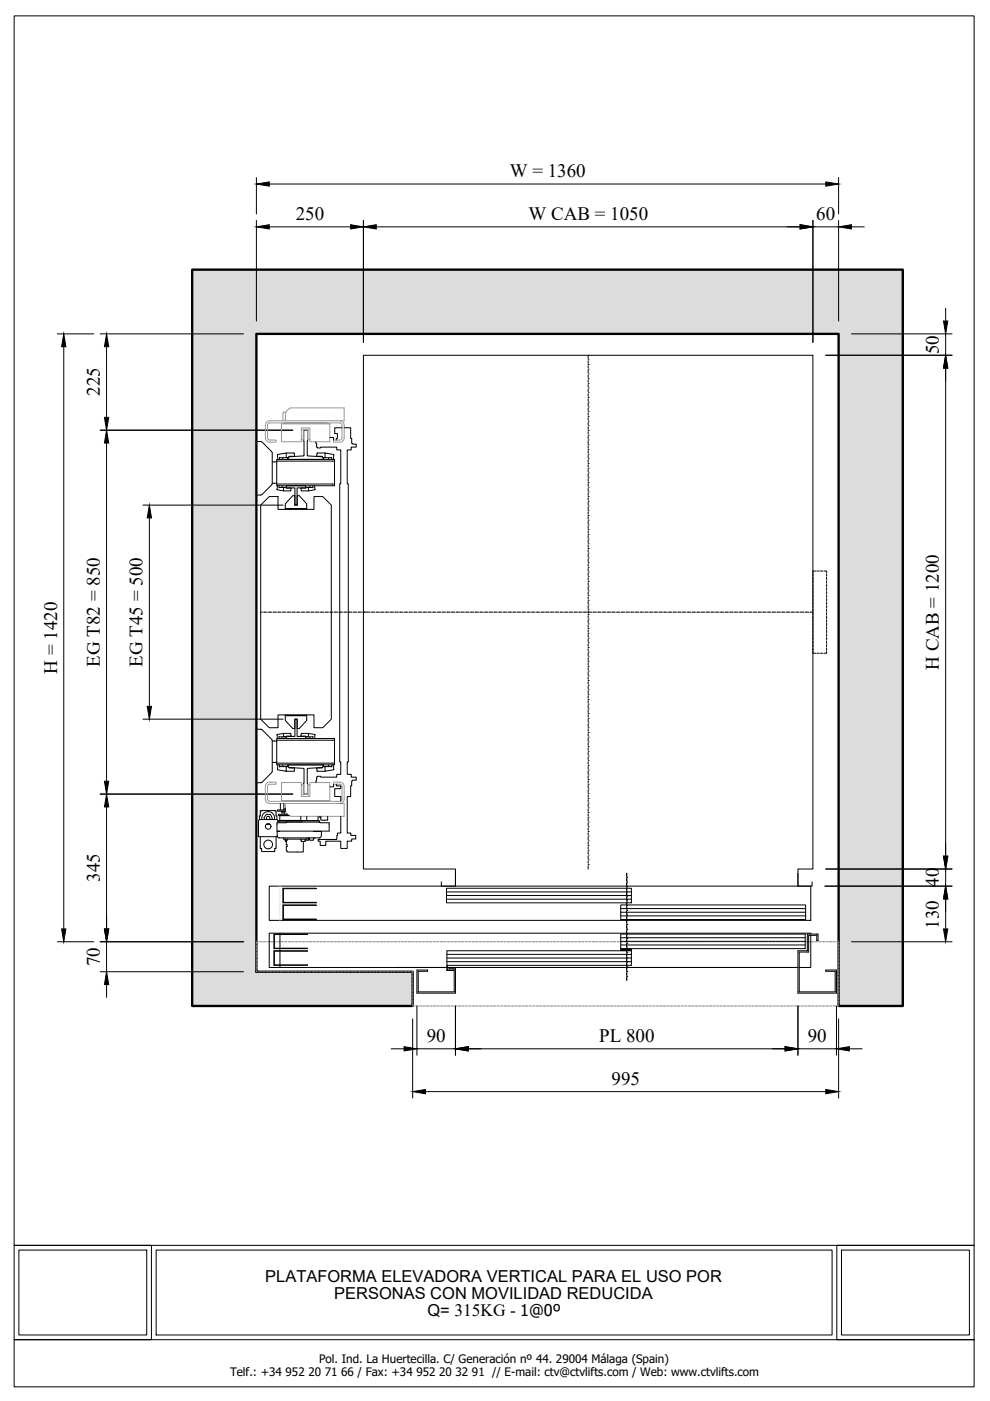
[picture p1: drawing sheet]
<svg xmlns="http://www.w3.org/2000/svg" width="210mm" height="297mm" viewBox="0 0 210 297" stroke-linecap="round" stroke-linejoin="round" font-family="sans-serif">
<!-- layer: CABINA -->
<g fill="none" stroke="#000" stroke-width=".21">
<path d="M172.4 138.2v.3h.5M172.4 121.7v.5M172.4 122.4v.5M172.4 123.2v.5M172.4 123.9v.5M172.4 124.7v.5M172.4 125.4v.5M172.4 126.2v.5M172.4 126.9v.5M172.4 127.7v.5M172.4 128.4v.5M172.4 129.2v.5"/>
<path d="M172.4 129.9v.5M172.4 130.7v.5M172.4 131.4v.5M172.4 132.2v.5M172.4 132.9v.5M172.4 133.7v.5M172.4 134.4v.5M172.4 135.2v.5M172.4 135.9v.5M172.4 136.7v.5M172.4 137.4v.5M172.9 121.1h-.5v.3"/>
<path d="M173.2 121.1h.5M173.2 138.5h.5M173.9 121.1h.5M173.9 138.5h.5M174.7 121.1h.6v.3M175.3 138.2v.3h-.6M175.3 121.7v.5M175.3 122.4v.5M175.3 123.2v.5M175.3 123.9v.5M175.3 124.7v.5M175.3 125.4v.5"/>
<path d="M175.3 126.2v.5M175.3 126.9v.5M175.3 127.7v.5M175.3 128.4v.5M175.3 129.2v.5M175.3 129.9v.5M175.3 130.7v.5M175.3 131.4v.5M175.3 132.2v.5M175.3 132.9v.5M175.3 133.7v.5M175.3 134.4v.5"/>
<path d="M175.3 135.2v.5M175.3 135.9v.5M175.3 136.7v.5M175.3 137.4v.5M93.6 187v.9h3v-3.7h-19.5v-108.9h95.3v108.9h-3.2v3.7h3v-.9"/>
</g>
<!-- layer: SOMBREADO -->
<g fill="#dcdcdc" stroke="#dcdcdc" stroke-width=".21">
<path d="M40.7 57.2l150.7 13.6v-13.6zM40.7 57.2l150.7 13.6h-150.7z"/>
<path d="M177.8 70.8l13.6 128.9v-128.9zM177.8 70.8l13.6 128.9h-13.6z"/>
<path d="M40.7 70.8l13.7 128.9v-128.9zM40.7 70.8l13.7 128.9h-13.7z"/>
<path d="M40.7 199.7l13.7 6.3v-6.3zM40.7 199.7l13.7 6.3h-13.7z"/>
<path d="M177.8 199.7l13.6 13.6v-13.6zM177.8 199.7l13.6 13.6h-13.6z"/>
<path d="M40.7 206l46.8 7.3v-7.3zM40.7 206l46.8 7.3h-46.8z"/>
</g>
<!-- layer: MUROS -->
<path d="M40.7 57.2h150.7v156.1h-13.6v-142.5h-123.4v135.2h33.1v7.3h-46.8z" fill="none" stroke="#000" stroke-width=".5"/>
<!-- layer: AUX-0 -->
<g fill="none" stroke="#808080" stroke-width=".21">
<path d="M54.8 199.7h-.4v.4M55.1 199.7h.5M55.8 199.7h.5M56.6 199.7h.5M57.3 199.7h.5M58.1 199.7h.5M58.8 199.7h.5M59.6 199.7h.5M60.3 199.7h.5M61.1 199.7h.5M61.8 199.7h.5M62.6 199.7h.5"/>
<path d="M63.3 199.7h.5M64.1 199.7h.5M64.8 199.7h.5M65.6 199.7h.5M66.3 199.7h.5M67.1 199.7h.5M67.8 199.7h.5M68.6 199.7h.5M69.3 199.7h.5M70.1 199.7h.5M70.8 199.7h.5M71.6 199.7h.5"/>
<path d="M72.3 199.7h.5M73.1 199.7h.5M73.8 199.7h.5M74.6 199.7h.5M75.3 199.7h.5M76.1 199.7h.5M76.8 199.7h.5M77.6 199.7h.5M78.3 199.7h.5M79.1 199.7h.5M79.8 199.7h.5M80.6 199.7h.5"/>
<path d="M81.3 199.7h.5M82.1 199.7h.5M82.8 199.7h.5M83.6 199.7h.5M84.3 199.7h.5M85.1 199.7h.5M85.8 199.7h.5M86.6 199.7h.5M87.3 199.7h.5M88.1 199.7h.5M88.8 199.7h.5M89.6 199.7h.5"/>
<path d="M90.3 199.7h.5M91.1 199.7h.5M91.8 199.7h.5M92.6 199.7h.5M93.3 199.7h.5M94.1 199.7h.5M94.8 199.7h.5M95.6 199.7h.5M96.3 199.7h.5M97.1 199.7h.5M97.8 199.7h.5M98.6 199.7h.5"/>
<path d="M99.3 199.7h.5M100.1 199.7h.5M100.8 199.7h.5M101.6 199.7h.5M102.3 199.7h.5M103.1 199.7h.5M103.8 199.7h.5M104.6 199.7h.5M105.3 199.7h.5M106.1 199.7h.5M106.8 199.7h.5M107.6 199.7h.5"/>
<path d="M108.3 199.7h.5M109.1 199.7h.5M109.8 199.7h.5M110.6 199.7h.5M111.3 199.7h.5M112.1 199.7h.5M112.8 199.7h.5M113.6 199.7h.5M114.3 199.7h.5M115.1 199.7h.5M115.8 199.7h.5M116.6 199.7h.5"/>
<path d="M117.3 199.7h.5M118.1 199.7h.5M118.8 199.7h.5M119.6 199.7h.5M120.3 199.7h.5M121.1 199.7h.5M121.8 199.7h.5M122.6 199.7h.5M123.3 199.7h.5M124.1 199.7h.5M124.8 199.7h.5M125.6 199.7h.5"/>
<path d="M126.3 199.7h.5M127.1 199.7h.5M127.8 199.7h.5M128.6 199.7h.5M129.3 199.7h.5M130.1 199.7h.5M130.8 199.7h.5M131.6 199.7h.5M132.3 199.7h.5M133.1 199.7h.5M133.8 199.7h.5M134.6 199.7h.5"/>
<path d="M135.3 199.7h.5M136.1 199.7h.5M136.8 199.7h.5M137.6 199.7h.5M138.3 199.7h.5M139.1 199.7h.5M139.8 199.7h.5M140.6 199.7h.5M141.3 199.7h.5M142.1 199.7h.5M142.8 199.7h.5M143.6 199.7h.5"/>
<path d="M144.3 199.7h.5M145.1 199.7h.5M145.8 199.7h.5M146.6 199.7h.5M147.3 199.7h.5M148.1 199.7h.5M148.8 199.7h.5M149.6 199.7h.5M150.3 199.7h.5M151.1 199.7h.5M151.8 199.7h.5M152.6 199.7h.5"/>
<path d="M153.3 199.7h.5M154.1 199.7h.5M154.8 199.7h.5M155.6 199.7h.5M156.3 199.7h.5M157.1 199.7h.5M157.8 199.7h.5M158.6 199.7h.5M159.3 199.7h.5M160.1 199.7h.5M160.8 199.7h.5M161.6 199.7h.5"/>
<path d="M162.3 199.7h.5M163.1 199.7h.5M163.8 199.7h.5M164.6 199.7h.5M165.3 199.7h.5M166.1 199.7h.5M166.8 199.7h.5M167.6 199.7h.5M168.3 199.7h.5M169.1 199.7h.5M169.8 199.7h.5M170.6 199.7h.5"/>
<path d="M171.3 199.7h.5M172.1 199.7h.5M172.8 199.7h.5M173.6 199.7h.5M174.3 199.7h.5M175.1 199.7h.5M175.8 199.7h.5M176.6 199.7h.5M177.3 199.7h.5v.3M54.4 205.6v.4h.3M54.4 200.3v.6M54.4 201.1v.5"/>
<path d="M54.4 201.9v.4M54.4 202.6v.5M54.4 203.3v.6M54.4 204.1v.5M54.4 204.9v.5M54.9 206h.5M55.7 206h.5M56.4 206h.5M57.2 206h.5M57.9 206h.5M58.7 206h.5M59.4 206h.5"/>
<path d="M60.2 206h.5M60.9 206h.5M61.7 206h.5M62.4 206h.5M63.2 206h.5M63.9 206h.5M64.7 206h.5M65.4 206h.5M66.2 206h.5M66.9 206h.5M67.7 206h.5M68.4 206h.5"/>
<path d="M69.2 206h.5M69.9 206h.5M70.7 206h.5M71.4 206h.5M72.2 206h.5M72.9 206h.5M73.7 206h.5M74.4 206h.5M75.2 206h.5M75.9 206h.5M76.7 206h.5M77.4 206h.5"/>
<path d="M78.2 206h.5M78.9 206h.5M79.7 206h.5M80.4 206h.5M81.2 206h.5M81.9 206h.5M82.7 206h.5M83.4 206h.5M84.2 206h.5M84.9 206h.5M85.7 206h.5M86.4 206h.5"/>
<path d="M87.2 206h.3v.5M87.5 212.8v.5h.4M87.5 206.8v.5M87.5 207.5v.5M87.5 208.3v.5M87.5 209v.5M87.5 209.8v.5M87.5 210.5v.5M87.5 211.3v.5M87.5 212v.5M88.1 213.3h.5M88.9 213.3h.5"/>
<path d="M89.6 213.3h.5M90.4 213.3h.5M91.1 213.3h.5M91.9 213.3h.5M92.6 213.3h.5M93.4 213.3h.5M94.1 213.3h.5M94.9 213.3h.5M95.6 213.3h.5M96.4 213.3h.5M97.1 213.3h.5M97.9 213.3h.5"/>
<path d="M98.6 213.3h.5M99.4 213.3h.5M100.1 213.3h.5M100.9 213.3h.5M101.6 213.3h.5M102.4 213.3h.5M103.1 213.3h.5M103.9 213.3h.5M104.6 213.3h.5M105.4 213.3h.5M106.1 213.3h.5M106.9 213.3h.5"/>
<path d="M107.6 213.3h.5M108.4 213.3h.5M109.1 213.3h.5M109.9 213.3h.5M110.6 213.3h.5M111.4 213.3h.5M112.1 213.3h.5M112.9 213.3h.5M113.6 213.3h.5M114.4 213.3h.5M115.1 213.3h.5M115.9 213.3h.5"/>
<path d="M116.6 213.3h.5M117.4 213.3h.5M118.1 213.3h.5M118.9 213.3h.5M119.6 213.3h.5M120.4 213.3h.5M121.1 213.3h.6M121.9 213.3h.5M122.6 213.3h.5M123.4 213.3h.5M124.1 213.3h.5M124.9 213.3h.5"/>
<path d="M125.6 213.3h.5M126.4 213.3h.5M127.1 213.3h.5M127.9 213.3h.5M128.6 213.3h.5M129.4 213.3h.5M130.1 213.3h.5M130.9 213.3h.5M131.6 213.3h.5M132.4 213.3h.5M133.1 213.3h.5M133.9 213.3h.5"/>
<path d="M134.6 213.3h.5M135.4 213.3h.5M136.1 213.3h.5M136.9 213.3h.5M137.6 213.3h.5M138.4 213.3h.5M139.1 213.3h.5M139.9 213.3h.5M140.6 213.3h.5M141.4 213.3h.5M142.2 213.3h.4M142.9 213.3h.5"/>
<path d="M143.6 213.3h.6M144.4 213.3h.5M145.2 213.3h.4M145.9 213.3h.5M146.6 213.3h.5M147.4 213.3h.5M148.1 213.3h.5M148.9 213.3h.5M149.6 213.3h.5M150.4 213.3h.5M151.1 213.3h.5M151.9 213.3h.5"/>
<path d="M152.6 213.3h.5M153.4 213.3h.5M154.1 213.3h.5M154.9 213.3h.5M155.6 213.3h.5M156.4 213.3h.5M157.1 213.3h.5M157.9 213.3h.5M158.6 213.3h.5M159.4 213.3h.5M160.1 213.3h.5M160.9 213.3h.5"/>
<path d="M161.6 213.3h.5M162.4 213.3h.5M163.1 213.3h.6M163.9 213.3h.5M164.7 213.3h.4M165.4 213.3h.5M166.1 213.3h.6M166.9 213.3h.5M167.7 213.3h.4M168.4 213.3h.5M169.1 213.3h.5M169.9 213.3h.5"/>
<path d="M170.6 213.3h.5M171.4 213.3h.5M172.1 213.3h.5M172.9 213.3h.5M173.6 213.3h.5M174.4 213.3h.5M175.1 213.3h.5M175.9 213.3h.5M176.6 213.3h.5M177.8 213v.3h-.4M177.8 200.2v.5M177.8 201v.5"/>
<path d="M177.8 201.7v.5M177.8 202.5v.5M177.8 203.2v.5M177.8 204v.5M177.8 204.7v.5M177.8 205.5v.5M177.8 206.2v.5M177.8 207v.5M177.8 207.7v.5M177.8 208.5v.5M177.8 209.2v.5M177.8 210v.5"/>
<path d="M177.8 210.7v.5M177.8 211.5v.5M177.8 212.2v.5"/>
</g>
<!-- layer: EJES -->
<g fill="none" stroke="#000" stroke-width=".21">
<path d="M124.7 76.3h.1M124.7 77.3h.1M124.7 78.3h.1M124.7 79.3h.1M124.7 75.3v.7M124.7 76.5v.5M124.7 77.5v.5M124.7 78.5v.5M124.7 79.5v.5M124.7 80.3h.1M124.7 81.3h.1M124.7 82.3h.1"/>
<path d="M124.7 83.3h.1M124.7 84.3h.1M124.7 85.3h.1M124.7 86.3h.1M124.7 87.3h.1M124.7 88.3h.1M124.7 89.3h.1M124.7 90.3h.1M124.7 91.3h.1M124.7 92.3h.1M124.7 93.3h.1M124.7 94.3h.1"/>
<path d="M124.7 95.3h.1M124.7 96.3h.1M124.7 97.3h.1M124.7 98.3h.1M124.7 99.3h.1M124.7 80.5v.5M124.7 81.5v.5M124.7 82.5v.5M124.7 83.5v.5M124.7 84.5v.5M124.7 85.5v.5M124.7 86.5v.5"/>
<path d="M124.7 87.5v.5M124.7 88.5v.5M124.7 89.5v.5M124.7 90.5v.5M124.7 91.5v.5M124.7 92.5v.5M124.7 93.5v.5M124.7 94.5v.5M124.7 95.5v.5M124.7 96.5v.5M124.7 97.5v.5M124.7 98.5v.5"/>
<path d="M124.7 99.5v.5M124.7 100.3h.1M124.7 101.3h.1M124.7 102.3h.1M124.7 103.3h.1M124.7 104.3h.1M124.7 105.3h.1M124.7 106.3h.1M124.7 107.3h.1M124.7 108.3h.1M124.7 109.3h.1M124.7 110.3h.1"/>
<path d="M124.7 111.3h.1M124.7 112.3h.1M124.7 113.3h.1M124.7 114.3h.1M124.7 115.3h.1M124.7 116.3h.1M124.7 117.3h.1M124.7 118.3h.1M124.7 119.3h.1M124.7 100.5v.5M124.7 101.5v.5M124.7 102.5v.5"/>
<path d="M124.7 103.5v.5M124.7 104.5v.5M124.7 105.5v.5M124.7 106.5v.5M124.7 107.5v.5M124.7 108.5v.5M124.7 109.5v.5M124.7 110.5v.5M124.7 111.5v.5M124.7 112.5v.5M124.7 113.5v.5M124.7 114.5v.5"/>
<path d="M124.7 115.5v.5M124.7 116.5v.5M124.7 117.5v.5M124.7 118.5v.5M124.7 119.5v.5M55.3 129.8h.3M55.9 129.8h.1M56.1 129.8h.5M56.9 129.8h.1M57.1 129.8h.5M57.9 129.8h.1M58.1 129.8h.5"/>
<path d="M58.9 129.8h.1M59.1 129.8h.5M59.9 129.8h.1M60.1 129.8h.5M60.9 129.8h.1M61.1 129.8h.5M61.9 129.8h.1M62.1 129.8h.5M62.9 129.8h.1M63.1 129.8h.5M63.9 129.8h.1M64.1 129.8h.5"/>
<path d="M64.9 129.8h.1M65.1 129.8h.5M65.9 129.8h.1M66.1 129.8h.5M66.9 129.8h.1M67.1 129.8h.5M67.9 129.8h.1M68.1 129.8h.5M68.9 129.8h.1M69.1 129.8h.5M69.9 129.8h.1M70.1 129.8h.5"/>
<path d="M70.9 129.8h.1M71.1 129.8h.5M71.9 129.8h.1M72.1 129.8h.5M72.9 129.8h.1M73.1 129.8h.5M73.9 129.8h.1M74.1 129.8h.5M74.9 129.8h.1M75.1 129.8h.5M75.9 129.8h.1M76.1 129.8h.5"/>
<path d="M76.9 129.8h.1M77.1 129.8h.4M77.7 129.8h.1M78 129.8h.5M78.7 129.8h.1M79 129.8h.5M79.7 129.8h.1M80 129.8h.5M80.7 129.8h.1M81 129.8h.5M81.7 129.8h.1M82 129.8h.5"/>
<path d="M82.7 129.8h.1M83 129.8h.5M83.7 129.8h.1M84 129.8h.5M84.7 129.8h.1M85 129.8h.5M85.7 129.8h.1M86 129.8h.5M86.7 129.8h.1M87 129.8h.5M87.7 129.8h.1M88 129.8h.5"/>
<path d="M88.7 129.8h.1M89 129.8h.5M89.7 129.8h.1M90 129.8h.5M90.7 129.8h.1M91 129.8h.5M91.7 129.8h.1M92 129.8h.5M92.7 129.8h.1M93 129.8h.5M93.7 129.8h.1M94 129.8h.5"/>
<path d="M94.7 129.8h.1M95 129.8h.5M95.7 129.8h.1M96 129.8h.5M96.7 129.8h.1M97 129.8h.5M97.7 129.8h.1M98 129.8h.5M98.7 129.8h.1M99 129.8h.5M99.7 129.8h.1M100 129.8h.5"/>
<path d="M100.7 129.8h.1M101 129.8h.5M101.7 129.8h.1M102 129.8h.5M102.7 129.8h.1M103 129.8h.5M103.7 129.8h.1M104 129.8h.5M104.7 129.8h.1M105 129.8h.5M105.7 129.8h.1M106 129.8h.5"/>
<path d="M106.7 129.8h.1M107 129.8h.5M107.7 129.8h.1M108 129.8h.5M108.7 129.8h.1M109 129.8h.5M109.7 129.8h.1M110 129.8h.5M110.7 129.8h.1M111 129.8h.5M111.7 129.8h.1M112 129.8h.5"/>
<path d="M112.7 129.8h.1M113 129.8h.5M113.7 129.8h.1M114 129.8h.5M114.7 129.8h.1M115 129.8h.5M115.7 129.8h.1M116 129.8h.5M116.7 129.8h.1M117 129.8h.5M117.7 129.8h.1M118 129.8h.5"/>
<path d="M118.7 129.8h.1M119 129.8h.5M119.7 129.8h.1M120 129.8h.5M120.7 129.8h.1M121 129.8h.5M121.7 129.8h.1M122 129.8h.5M122.7 129.8h.1M123 129.8h.5M123.7 129.8h.1M124 129.8h.5"/>
<path d="M124.7 120.3h.1M124.7 121.3h.1M124.7 122.3h.1M124.7 123.3h.1M124.7 124.3h.1M124.7 125.3h.1M124.7 126.3h.1M124.7 127.3h.1M124.7 128.3h.1M124.7 129.3h.1M124.7 130.3h.1M124.7 131.3h.1"/>
<path d="M124.7 132.3h.1M124.7 133.3h.1M124.7 134.3h.1M124.7 135.3h.1M124.7 136.3h.1M124.7 137.3h.1M124.7 138.3h.1M124.7 139.3h.1M124.7 129.8h.1M124.7 120.5v.5M124.7 121.5v.5M124.7 122.5v.5"/>
<path d="M124.7 123.5v.5M124.7 124.5v.5M124.7 125.5v.5M124.7 126.5v.5M124.7 127.5v.5M124.7 128.5v.5M124.7 129.5v.5M124.7 130.5v.5M124.7 131.5v.5M124.7 132.5v.5M124.7 133.5v.5M124.7 134.5v.5"/>
<path d="M124.7 135.5v.5M124.7 136.5v.5M124.7 137.5v.5M124.7 138.5v.5M124.7 139.5v.5M125 129.8h.5M125.7 129.8h.1M126 129.8h.5M126.7 129.8h.1M127 129.8h.5M127.7 129.8h.1M128 129.8h.5"/>
<path d="M128.7 129.8h.1M129 129.8h.5M129.7 129.8h.1M130 129.8h.5M130.7 129.8h.1M131 129.8h.5M131.7 129.8h.1M132 129.8h.5M132.7 129.8h.1M133 129.8h.5M133.7 129.8h.1M134 129.8h.5"/>
<path d="M134.7 129.8h.1M135 129.8h.5M135.7 129.8h.1M136 129.8h.5M136.7 129.8h.1M137 129.8h.5M137.7 129.8h.1M138 129.8h.5M138.7 129.8h.1M139 129.8h.5M139.7 129.8h.1M140 129.8h.5"/>
<path d="M140.7 129.8h.1M141 129.8h.5M141.7 129.8h.1M142 129.8h.5M142.7 129.8h.1M143 129.8h.5M143.7 129.8h.1M144 129.8h.5M144.7 129.8h.1M145 129.8h.5M145.7 129.8h.1M146 129.8h.5"/>
<path d="M146.7 129.8h.1M147 129.8h.5M147.7 129.8h.1M148 129.8h.5M148.7 129.8h.1M149 129.8h.5M149.7 129.8h.1M150 129.8h.5M150.7 129.8h.1M151 129.8h.5M151.7 129.8h.1M152 129.8h.5"/>
<path d="M152.7 129.8h.1M153 129.8h.5M153.7 129.8h.1M154 129.8h.5M154.7 129.8h.1M155 129.8h.5M155.7 129.8h.1M156 129.8h.5M156.7 129.8h.1M157 129.8h.5M157.7 129.8h.1M158 129.8h.5"/>
<path d="M158.7 129.8h.1M159 129.8h.5M159.7 129.8h.1M160 129.8h.5M160.7 129.8h.1M161 129.8h.5M161.7 129.8h.1M162 129.8h.5M162.7 129.8h.1M163 129.8h.5M163.7 129.8h.1M164 129.8h.5"/>
<path d="M164.7 129.8h.1M165 129.8h.5M165.7 129.8h.1M166 129.8h.5M166.7 129.8h.1M167 129.8h.5M167.7 129.8h.1M168 129.8h.5M168.7 129.8h.1M169 129.8h.5M169.7 129.8h.1M170 129.8h.5"/>
<path d="M170.7 129.8h.1M171 129.8h.5M171.7 129.8h.1M172 129.8h.4M124.7 140.3h.1M124.7 141.3h.1M124.7 142.3h.1M124.7 143.3h.1M124.7 144.3h.1M124.7 145.3h.1M124.7 146.3h.1M124.7 147.3h.1"/>
<path d="M124.7 148.3h.1M124.7 149.3h.1M124.7 150.3h.1M124.7 151.3h.1M124.7 152.3h.1M124.7 153.3h.1M124.7 154.3h.1M124.7 155.3h.1M124.7 156.3h.1M124.7 157.3h.1M124.7 158.3h.1M124.7 159.3h.1"/>
<path d="M124.7 140.5v.5M124.7 141.5v.5M124.7 142.5v.5M124.7 143.5v.5M124.7 144.5v.5M124.7 145.5v.5M124.7 146.5v.5M124.7 147.5v.5M124.7 148.5v.5M124.7 149.5v.5M124.7 150.5v.5M124.7 151.5v.5"/>
<path d="M124.7 152.5v.5M124.7 153.5v.5M124.7 154.5v.5M124.7 155.5v.5M124.7 156.5v.5M124.7 157.5v.5M124.7 158.5v.5M124.7 159.5v.5M124.7 160.3h.1M124.7 161.3h.1M124.7 162.3h.1M124.7 163.3h.1"/>
<path d="M124.7 164.3h.1M124.7 165.3h.1M124.7 166.3h.1M124.7 167.3h.1M124.7 168.3h.1M124.7 169.3h.1M124.7 170.3h.1M124.7 171.3h.1M124.7 172.3h.1M124.7 173.3h.1M124.7 174.3h.1M124.7 175.3h.1"/>
<path d="M124.7 176.3h.1M124.7 177.3h.1M124.7 178.3h.1M124.7 179.3h.1M124.7 160.5v.5M124.7 161.5v.5M124.7 162.5v.5M124.7 163.5v.5M124.7 164.5v.5M124.7 165.5v.5M124.7 166.5v.5M124.7 167.5v.5"/>
<path d="M124.7 168.5v.5M124.7 169.5v.5M124.7 170.5v.5M124.7 171.5v.5M124.7 172.5v.5M124.7 173.5v.5M124.7 174.5v.5M124.7 175.5v.5M124.7 176.5v.5M124.7 177.5v.5M124.7 178.5v.5M124.7 179.5v.5"/>
<path d="M124.7 180.3h.1M124.7 181.3h.1M124.7 182.3h.1M124.7 183.3h.1M124.7 180.5v.5M124.7 181.5v.5M124.7 182.5v.5M124.7 183.5v.7M132.9 186h.1M132.9 187h.1M132.9 188h.1M132.9 189h.1"/>
<path d="M132.9 190h.1M132.9 191h.1M132.9 192h.1M132.9 193h.1M132.9 194h.1M132.9 195h.1M132.9 196h.1M132.9 197h.1M132.9 198h.1M132.9 199h.1M132.9 185.2v.5M132.9 186.2v.5"/>
<path d="M132.9 187.2v.6M132.9 188.2v.6M132.9 189.2v.6M132.9 190.2v.6M132.9 191.2v.5M132.9 192.2v.5M132.9 193.2v.5M132.9 194.2v.5M132.9 195.2v.5M132.9 196.2v.5M132.9 197.2v.5M132.9 198.2v.5"/>
<path d="M132.9 199.2v.5M132.9 200h.1M132.9 201h.1M132.9 202h.1M132.9 203h.1M132.9 204h.1M132.9 205h.1M132.9 206h.1M132.9 207h.1M132.9 200.2v.5M132.9 201.2v.5M132.9 202.2v.5"/>
<path d="M132.9 203.2v.5M132.9 204.2v.5M132.9 205.2v.5M132.9 206.2v.5M132.9 207.2v.6"/>
</g>
<!-- layer: COTAS -->
<g fill="none" stroke="#000" stroke-width=".21">
<path d="M54.4 37.7v7.7M57.1 39h118M177.8 37.7v7.7M54.4 46.7v21.4M57.1 48.1h17.2M77.1 46.7v25.9M79.8 48.1h89.8M172.4 48.1h5.4M172.4 46.7v25.9M177.8 46.7v21.4M180.5 48.1h2.8M12.2 70.8h7.7"/>
<path d="M13.5 73.5v123.5M21.2 70.8h30.4M22.6 73.5v15M175.1 75.3h26.8M180.5 70.8h21.4M200.5 65.3v2.8M200.5 70.8v4.5M200.5 78v103.5M21.2 91.2h40.9M22.6 93.9v71.7M30.3 107.1h29.7M31.7 109.8v40"/>
<path d="M30.3 152.5h29.7M21.2 168.4h40.9M22.6 171.1v25.9M12.2 199.7h7.7M21.2 199.7h30.4M22.6 199.7v6.3M174.9 187.9h27M175.1 184.2h26.8M180.5 199.7h21.4M200.5 184.2v3.7M200.5 190.6v6.4M21.2 206h30.4"/>
<path d="M22.6 208.8v2.7M87.5 216v16.8M88.4 213.3v10.4M96.6 213.3v10.4M169.2 213.3v10.4M177.4 213.3v10.4M177.8 216v16.8M83 222.4h2.7M88.4 222.4h8.2M90.2 231.4h84.9M99.3 222.4h67.2M169.2 222.4h8.2"/>
<path d="M180.1 222.4h2.7"/>
</g>
<g fill="#000" stroke="#000" stroke-width=".21">
<path d="M54.4 39l2.7-.4v.9zM175.1 38.6l2.7 .4-2.7 .5zM54.4 48.1l2.7-.5v.9zM74.3 47.6l2.8 .5-2.8 .4zM77.1 48.1l2.7-.5v.9zM169.6 47.6l2.8 .5-2.8 .4zM177.8 48.1l2.7-.5v.9zM13.5 70.8l.5 2.7h-.9zM22.6 70.8l.5 2.7h-1zM200 68.1h1l-.5 2.7zM200.5 75.3l.5 2.7h-1zM22.1 88.5h1l-.5 2.7z"/>
<path d="M22.6 91.2l.5 2.7h-1zM31.7 107.1l.4 2.7h-.9zM31.2 149.8h.9l-.4 2.7zM22.1 165.6h1l-.5 2.8zM22.6 168.4l.5 2.7h-1zM13.1 197h.9l-.5 2.7zM22.1 197h1l-.5 2.7zM200 181.5h1l-.5 2.7zM200.5 187.9l.5 2.7h-1zM200 197h1l-.5 2.7zM22.6 206l.5 2.8h-1zM85.7 221.9l2.7 .5-2.7 .4z"/>
<path d="M87.5 231.4l2.7-.4v.9zM96.6 222.4l2.7-.5v.9zM166.5 221.9l2.7 .5-2.7 .4zM175.1 231l2.7 .4-2.7 .5zM177.4 222.4l2.7-.5v.9z"/>
</g>
<!-- layer: PUERTA -->
<g fill="none" stroke="#000" stroke-width=".21">
<path d="M57.1 187.9h114.8v7.2h-114.8zM58.1 198h7.1l-7 .1v2.9l7 .1h-7.1zM59.4 197.9v7.2M60 191.9h7.1l-7 .1v2.9l7 .1h-7.1zM60 188.3h7.1l-7 .1v2.9l7 .1h-7.1zM94.7 190.6h39.2M94.7 189.9h39.2M94.7 189.1h39.2M94.7 188.3h39.2v3.1h-39.2zM96.6 185.2v2.7M131.6 199.6h39.1M131.6 198.8h39.1"/>
<path d="M131.6 194.2h39.2M131.6 193.4h39.2M131.6 192.6h39.2M131.6 198h39.1v3.1h-39v.3l1.7 .1h-1.8zM131.6 191.9h39.2v3.1h-39.2zM169.2 185.2v2.7M171.2 198h2.2v1.4h-.2v-1.1h-1.8v3.6h-1.9v8.4h7.6v-4.4h-2v-.2h2.3v4.9h-8.2v-9h2zM171.9 198.3v6.8h-2.4M171.9 198v-.1h-114.8v7.2h37.7M58.1 201.6h7.1l-7 .1v2.9l7 .1h-7.1zM94.8 203.9h39.1M94.8 204.7h.1"/>
<path d="M94.8 203.1h39.1M94.8 202.3h39.1M94.8 201.6h39v-.3l-1.7-.1h1.8v3.5h-39.1v1l1.3 .1h-1.3zM94.8 205.1h74.4M95.2 205.1v.3h1.1v4.9h-7.6v-4.4h2v-.2h-2.3v4.9h8.2v-5.5M131.6 200.4h39.1M131.6 201.1h.1M133.9 201.6h.1"/>
</g>
<!-- layer: AUX-1 -->
<path d="M59.4 187.9v.5M59.4 188.6v.5M59.4 189.4v.5M59.4 190.1v.5M59.4 190.9v.5M59.4 191.6v.5M59.4 192.4v.5M59.4 193.1v.5M59.4 193.9v.5M59.4 194.6v.5" fill="none" stroke="#dcdcdc" stroke-width=".21"/>
<!-- layer: SOPORTES -->
<g fill="none" stroke="#000" stroke-width=".21">
<path d="M54.4 93.6h1l2.2 2.1 .1 .4v6.6l-2.1 2.1-.3 .2h-.9zM57.7 97.9h1M58.7 97.4h12.2v.4h-12.2zM58.7 97.8v4.8M58.8 96.5h.1M58.8 96.5l.1 .9M59.3 97v.4M59.9 97v.4M60.7 96l-1.9 .5M61 97v.4M61.2 96.9l.1-.2h1.1l-.1-.6-1.6-.1v1h.4h-1.8M68.6 97v.4"/>
<path d="M68.9 96l-1.6 .1-.1 .6h1.1l.1 .2M69.7 97v.4M70.3 97v.4M70.8 96.5l-.1 .9M70.8 96.5h.1M70.8 96.5l-1.9-.5v1h-.4h1.8M70.9 97.8v4.8M57.7 102.5h1M58.7 102.6h12.2v.4h-12.2zM58.7 103.7v.1M58.8 103l-.1 .7M59.2 103.3h1.3l-.4 .1v.7l-1.4-.4"/>
<path d="M59.2 103v.4M59.8 103v.3M60.1 104.1h1.4M60.5 103.3l.2 .2h1l-.1 .5M60.7 103v.5M61.6 104v.1M61.6 104h.1M63.9 104h.1M63.9 104l.1 .1M64.8 103.5v-.2l.6 .1v.7h-1.4M64.8 103.5h-1l.1 .5M64.8 103v.5"/>
<path d="M65 103.3h1.3M65.7 103v.3M66.3 103v.4M66.7 103l.1 .7M66.8 103.7v.1M66.8 103.7l-1.4 .4M57.7 157.1h1M58.7 156.6h12.2v.3h-12.2zM58.7 156.9v4.9M58.7 155.8h.1M58.7 155.8l.1 .8M58.7 155.8l1.4-.3v.6l.4 .1h-1.3"/>
<path d="M59.2 156.1v.5M59.8 156.2v.4M60.1 155.5l1.5 .1M60.7 156.1v.5M61.6 155.6h.1M61.6 155.6l.1 .5h-1l-.2 .1M63.9 155.6h.1M63.9 155.5h1.5v.6h-1.6zM64.8 156.1v.5M65 156.2h1.3M65.4 155.5l1.4 .3M65.7 156.2v.4"/>
<path d="M66.3 156.1v.5M66.8 155.8h.1M66.8 155.8l-.1 .8M70.9 156.9v4.9M57.7 163.5l-.1 .3-2 2-1.2 .2v-11.4l1.2 .1 2.1 2.2v6.6M57.7 161.6h1M58.7 161.8h12.2v.4h-12.2zM58.8 163.1h.1M58.9 162.2l-.1 .9M59.3 162.5h1.8l-.4 .1v.9l-1.9-.4M59.3 162.2v.4M59.9 162.2v.3"/>
<path d="M61 162.2v.3M61.2 162.7l.1 .1 1.1 .1-.1 .6h-1.6M68.6 162.2v.3M69.7 162.2v.3M70.3 162.5h-1.8l.4 .1v.9h-1.6l-.1-.6 1.1-.1 .1-.1M70.3 162.2v.4M70.7 162.2l.1 .9M70.8 163.1h.1M70.8 163.1l-1.9 .4"/>
</g>
<!-- layer: LIMITADOR LUEZAR LM12CD -->
<g fill="none" stroke="#000" stroke-width=".21">
<path d="M59.1 174v.2h4.9v-.2M59.1 172.9h.2M59.1 172.9h2.2M59.1 174h4.9M59.1 177.6h8.7M59.1 177.6h.1M59.3 176.2l-.5 .1v1.1l.3 .2M59.3 172.9v1l-.2 .1M59.3 172.9h2M59.4 170.4v1.3M59.8 172h.1M60.1 177.6v.3h5v-.3"/>
<path d="M60.2 170.4v1.3M60.4 172h-.7v.4h.7M60.4 172v.6M60.5 177.9v.5h.2M60.5 171.4l-.1 .2 .1 .1h-1.7v.3h1.8M60.8 174.3h6.9M60.8 174.3l-.3 .1h-1.8v1.8h11.1v-1.8h-1.8l-.3-.1M60.8 174.2v.1M61 177.9l-.1 .2h-.2v1h.2v.4h-.2v.9h.2l.1 .2h3.3v-2.2M61 172.6h-1.9v.3M63.8 173.1v.8l.2 .1M63.8 177.9v.1l.1 .4h.8v-.5"/>
<path d="M64 174h3.5h.2v.3M64 174h3.7M65 173.1v.9M65.5 177.6l-.1 .5h-.7M65.6 177.6l-.1 .1M66.5 177.6l-.1 .5h-.8l-.1-.3M66.5 176.2l1.6 .1v1.1l-.3 .2M67.4 173.1v.9M67.8 177.6h.1M67.8 173.1v.2l.2 .1M68 173.1v.8h1.5v-.8"/>
</g>
<!-- layer: GUIAS -->
<path d="M64.4 91.3h.8v5.3l3 .2a.42 .42 0 0 1 .3 .6h-7.4v-.4l.3-.2 3-.2zM60.7 103h4.1v.4h-1.8v3.7h-.5v-3.7h-1.8zM62.5 152.5h.5v3.6h1.8v.5h-4.1v-.5h1.8zM61.1 162.2h7.4v.2l-.3 .3-3 .3v5.3l-.7 .1-.1-5.4-3-.3-.3-.2z" fill="none" stroke="#000" stroke-width=".21"/>
<!-- layer: CHASIS -->
<g fill="none" stroke="#989898" stroke-width=".21">
<path d="M59.7 89.8h10.2v3.9h-4.2v-3h-1.8v3h-4.2zM59.7 89.8h10.2M60.3 89.7l9 .1zM60.3 89.8h.1M60.6 87.4h-.6v1.8M63.9 93.2l.4 .1M63.9 93.3h.4M64.3 91.2v2.1M64.3 91.2l.1 2M64.3 91.2v-.2h1v.2M65.2 93.2l.1 .1zM65.3 91.2v2h.4"/>
<path d="M65.3 91.2l-.1 2M65.3 93.3h.4M69.3 89.8h.1M72.1 89.2a.91 .91 0 0 1 .9 .9v2.7a1.01 1.01 0 0 1-1.4 .9h-.9v-.4h1.4l.4-.2v-3l-.2-.4h-15.3l-.3 .4 .1 3 .4 .2h1.3v.4a2.04 2.04 0 0 1-2.2-.5v-3.1a.92 .92 0 0 1 .9-.9h15.8v-2.7h-11.4l-.8 .6-.2 .4-.1 1.7M72.3 89.2h.1M59.7 165.9h4.2v3h1.8v-3h4.2v3.8h-10.2zM59.7 169.7h10.2M60.3 169.8h9M60.5 170.4l.1 1.6 .2 .4 .8 .6 11.4 .1v-2.7h-15.8a.92 .92 0 0 1-.9-.9v-2.8a1.01 1.01 0 0 1 1.3-.9h.9v.5h-1.3l-.4 .2-.1 3 .3 .3h15.3l.2-.4v-2.9l-.4-.2h-1.4v-.5a2.07 2.07 0 0 1 2.2 .6l.1 3.1a.91 .91 0 0 1-.9 .9M63.9 166.4h.4v2M63.9 166.3h.4M64.3 166.3l.1 .1z"/>
<path d="M64.3 168.4v.1h1v-.1M64.4 166.4l-.1 2M65.2 166.4l.1-.1v2.1M65.3 166.3h.4M65.7 166.4h-.4v2"/>
</g>
<!-- layer: CWT -->
<path d="M55.3 107.1l1.8-1.8h1.8v2.7h7.7v-2.7h1.8l1.8 1.8v45.4l-1.8 1.8h-1.8v-2.7h-7.7v2.7h-1.8l-1.8-1.8zM60.5 107.9l4.5 .1M60.5 107.8v-1l1.6-1.7h.4v2h.5v-2h.4l1.6 1.7v1.1M60.5 107.9v.1M65 107.8l-4.5 .1M60.5 151.7l4.5 .1zM60.5 151.8v1l1.6 1.7h.4v-2h.5v2h.4l1.6-1.7v-1M60.5 151.6v.1M65 151.6v.1" fill="none" stroke="#000" stroke-width=".21"/>
<!-- layer: TIMONERIA -->
<path d="M67 93.7l.3 1.3h.7v-.2h3.4v.6h.9v7.2h-.3v59h.3v2.6h-.9v.6h-3.4v-.2h-.7l-.3 1.3M69.9 92.8h.8v.5M72.5 90.7h-1.5v1.2h.5v1h-.2v.4M73 90.7h1.3v2.2h.3v1.1h.2v.2h.7v.6h-1v.6h-.9v7.2h.2v59h-.2v2.6h.9v.6h1v.6h-.7v.1h-.2v1.1h-.3v2.3h-.7v7.7h.8v.5h1v.8h-.8v.4h-1v1.6h-1.3v-1.6h-3.2v1h-1.2v-1h-.4v-.3h3.9l.1-1.4h.8v-3.5M70.7 166.3v.5h-.8M71.3 166.3v.3h1v.6h-1.3v1.7h1.3v1M72.3 170.3v.1" fill="none" stroke="#000" stroke-width=".21"/>
<!-- layer: TENSOR LUEZAR -->
<g fill="none" stroke="#000" stroke-width=".21">
<path d="M55.2 177.4v2.5h.3v.6h2.6M55.5 171.9h-.3l-.2 1.9M55.5 171.9h3l.2 1.9M55.5 173.8a1.36 1.36 0 0 1 1.4-1.7 1.36 1.36 0 0 1 1.3 1.7M56.2 173.8a.74 .74 0 0 1 0-.8 .74 .74 0 0 1 .7-.3 .57 .57 0 0 1 .8 .6v.2l-.1 .3M56.5 174.8h.7M56.7 173.8a.37 .37 0 0 1-.1-.6 .37 .37 0 0 1 .5 0 .37 .37 0 0 1 0 .6M56.9 172.1h.1M56.9 174.8h.1M58.5 177.4v2.5h-.2l-.2 .6M58.9 174.4v-.5l-.3-.1h-3.5l-.3 .2v3.4h4M58.9 176.2v.1"/>
<circle cx="56.9" cy="179" r=".92"/>
<circle cx="56.9" cy="175.2" r=".59"/>
</g>
<!-- layer: 0 -->
<path d="M3 3.4h203.5v260.6h-203.5zM3 264h29.1v20h-29.1zM4 265h27.1v18h-27.1zM33.1 265h143.3v18h-143.3zM177.4 264h29.1v20h-29.1zM178.4 265h27.1v18h-27.1zM3 284h203.5v10h-203.5z" fill="none" stroke="#000" stroke-width=".21"/>
<g font-size="4">
<text x="108.1" y="37.6">W = 1360</text>
<text x="62.7" y="46.7">250</text>
<text x="112.1" y="46.7">W CAB = 1050</text>
<text x="173.1" y="46.7">60</text>
<text x="199.1" y="75.1" transform="rotate(-90 199.1 75.1)">50</text>
<text x="21.2" y="83.9" transform="rotate(-90 21.2 83.9)">225</text>
<text x="12.1" y="142.8" transform="rotate(-90 12.1 142.8)">H = 1420</text>
<text x="21.2" y="141.3" transform="rotate(-90 21.2 141.3)">EG T82 = 850</text>
<text x="30.2" y="141.3" transform="rotate(-90 30.2 141.3)">EG T45 = 500</text>
<text x="199.1" y="142" transform="rotate(-90 199.1 142)">H CAB = 1200</text>
<text x="21.2" y="187" transform="rotate(-90 21.2 187)">345</text>
<text x="199.1" y="188" transform="rotate(-90 199.1 188)">40</text>
<text x="199.1" y="197" transform="rotate(-90 199.1 197)">130</text>
<text x="21.2" y="204.9" transform="rotate(-90 21.2 204.9)">70</text>
<text x="90.5" y="221">90</text>
<text x="127" y="221">PL 800</text>
<text x="171.2" y="221">90</text>
<text x="129.7" y="230">995</text>
</g>
<g font-size="3.5">
<text x="56.2" y="271.7">PLATAFORMA ELEVADORA VERTICAL PARA EL USO POR</text>
<text x="70.9" y="275.3">PERSONAS CON MOVILIDAD REDUCIDA</text>
<text x="90.6" y="278.9">Q= 315KG - 1@0º</text>
</g>
<g font-size="2.5">
<text x="48.8" y="291.7">Telf.: +34 952 20 71 66 / Fax: +34 952 20 32 91 // E-mail: ctv@ctvlifts.com / Web: www.ctvlifts.com</text>
<text x="67.7" y="289">Pol. Ind. La Huertecilla. C/ Generación nº 44. 29004 Málaga (Spain)</text>
</g>
</svg>
